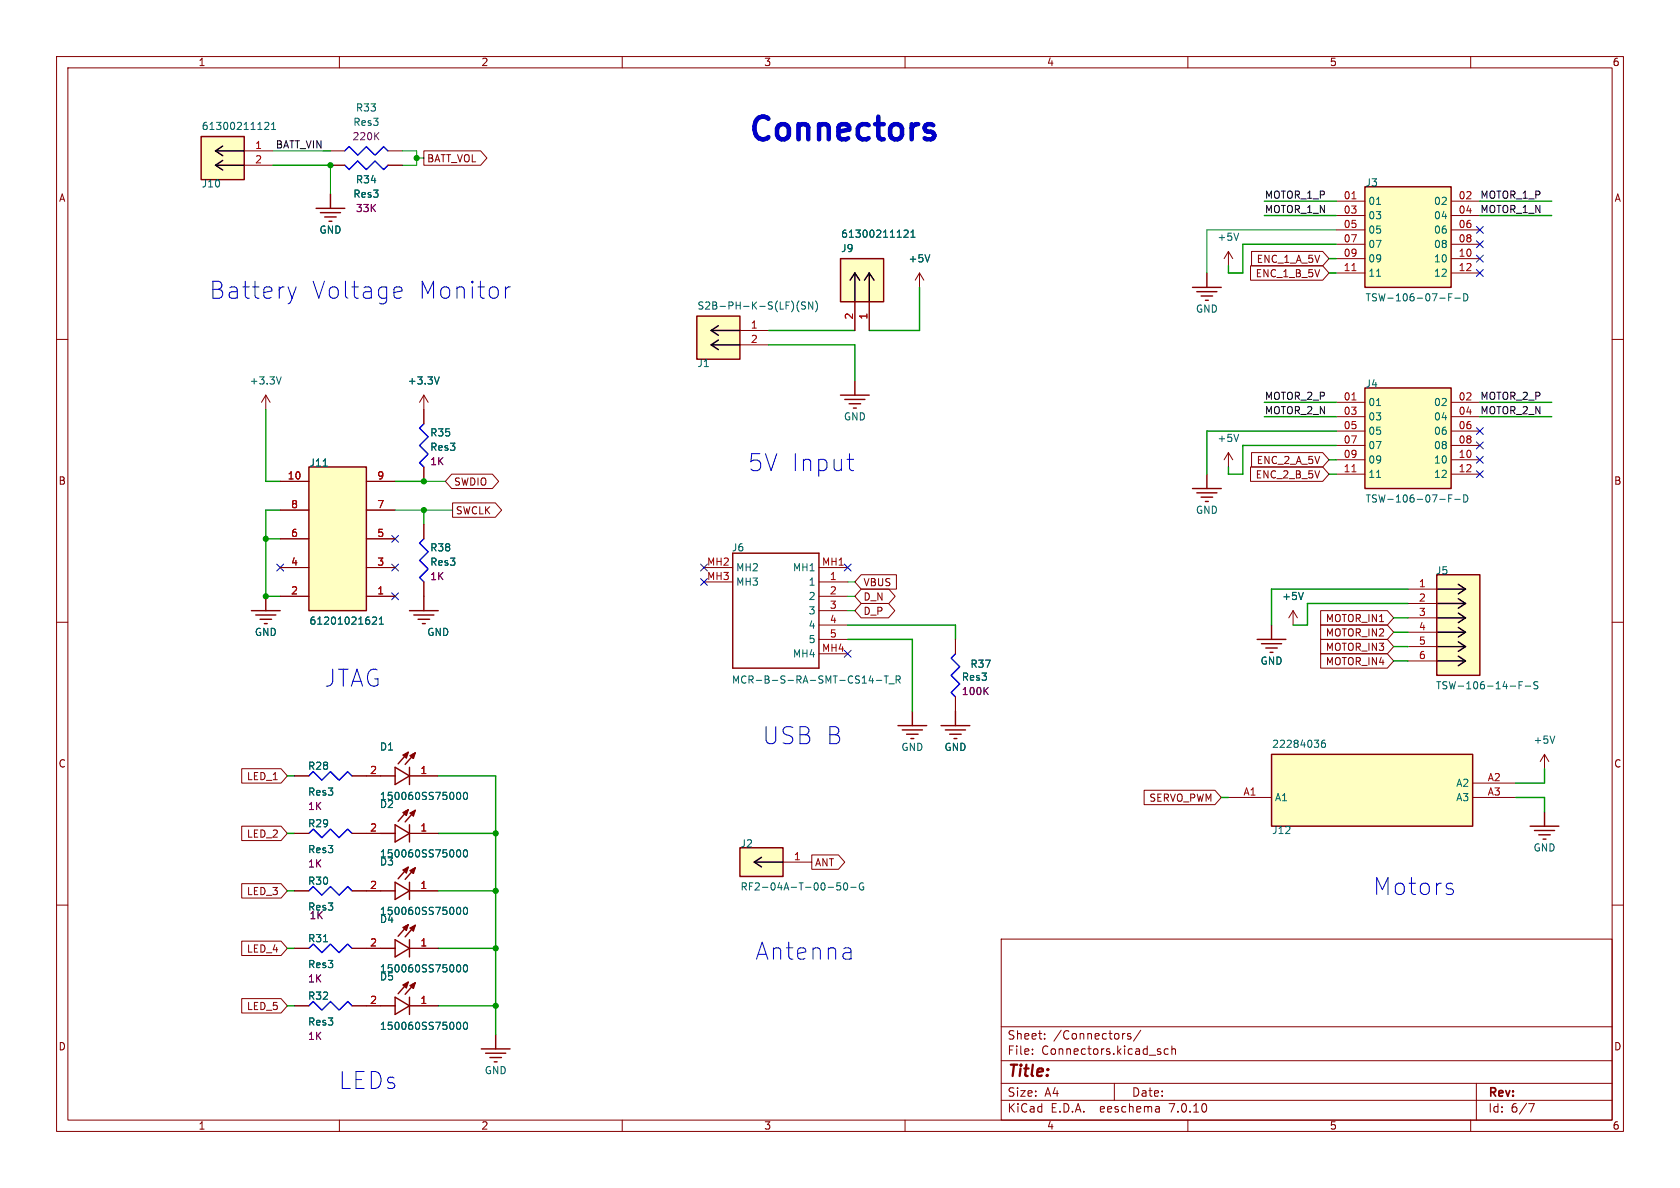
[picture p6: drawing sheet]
<svg xmlns="http://www.w3.org/2000/svg" width="297mm" height="210mm" viewBox="0 0 297 210" stroke-linecap="round" stroke-linejoin="round" font-family="sans-serif">
<g fill="none" stroke="#840000" stroke-width=".18">
<path d="M10 10h277v190h-277zM12 12h273v186h-273zM60 10v2M110 10v2M160 10v2M210 10v2M260 10v2M43.2 29.2h5.1M43.2 26.7h5.1M58.4 29.2h2.6M58.4 26.7h2.6M68.6 29.2h2.5"/>
<path d="M68.6 26.7h2.5M74.9 26.7h10.1l1.1 1.2-1.1 1.3h-10.1zM236.2 35.6h5.1M236.2 38.1h5.1M256.5 35.6h5.1M256.5 38.1h5.1M10 60h2M130.8 58.4h5.1M151.1 53.3v5.1M153.7 53.3v5.1M162.6 48.3l-.8 1.2M162.6 48.3v2.5"/>
<path d="M162.6 48.3l.7 1.2M217.2 44.5l-.8 1.2M217.2 44.5v2.5M217.2 44.5l.7 1.2M221.1 47h12.7l1.1 1.3-1.1 1.2h-12.7zM221.3 44.4h12.5l1.1 1.3-1.1 1.3h-12.5zM236.2 40.6h5.1M236.2 43.2h5.1M236.2 45.7h5.1M236.2 48.3h5.1M256.5 40.6h5.1M256.5 43.2h5.1"/>
<path d="M256.5 45.7h5.1M256.5 48.3h5.1M285 60h2M47 69.9l-.8 1.2M47 69.9v2.5M47 69.9l.8 1.2M74.9 69.9v5M74.9 69.9l-.7 1.2M74.9 69.9l.8 1.2M130.8 61h5.1M236.2 71.1h5.1M236.2 73.7h5.1"/>
<path d="M236.2 76.2h5.1M236.2 78.7h5.1M256.5 71.1h5.1M256.5 73.7h5.1M256.5 76.2h5.1M256.5 78.7h5.1M49.5 85.1h5.1M49.5 95.3h5.1M49.5 90.2h5.1M64.8 85.1h5M64.8 95.3h5M64.8 90.2h5"/>
<path d="M74.9 82.6v2.5M74.9 92.7v2.6M79.9 83.8h7.2l1.1 1.3-1.1 1.3h-7.2l-1.2-1.3zM80 88.9h7.6l1.1 1.3-1.1 1.2h-7.6zM217.2 80v2.6M217.2 80l-.8 1.3M217.2 80l.7 1.3M221.1 82.5h12.7l1.1 1.3-1.1 1.3h-12.7zM221.3 80h12.5l1.1 1.3-1.1 1.3h-12.5zM236.2 81.3h5.1M236.2 83.8h5.1M256.5 81.3h5.1"/>
<path d="M256.5 83.8h5.1M10 110h2M49.5 105.4h5.1M49.5 100.3h5.1M64.8 105.4h5M64.8 100.3h5M74.9 102.9v2.5M124.5 100.3h5M124.5 102.9h5M144.8 105.4h5.1M144.8 100.3h5.1M144.8 102.9h5.1"/>
<path d="M144.8 108h5.1M144.8 110.5h5.1M144.8 113h5.1M144.8 115.6h5.1M152.2 104.1h4.9l1.2 1.3-1.2 1.3h-4.9l-1.1-1.3zM152.2 106.7h4.9l1.1 1.3-1.1 1.2h-4.9l-1.1-1.2zM152.2 101.6h6.3v2.5h-6.3l-1.1-1.2zM168.9 113v2.6M228.6 108l-.8 1.2M228.6 108v2.5M228.6 108l.8 1.2M233.5 110.5h11.8l1.1 1.3-1.1 1.2h-11.8z"/>
<path d="M233.5 107.9h11.8l1.1 1.3-1.1 1.3h-11.8zM233.5 113h11.8l1.1 1.3-1.1 1.3h-11.8zM233.5 115.6h11.8l1.1 1.2-1.1 1.3h-11.8zM248.9 104.1h5.1M248.9 106.7h5.1M248.9 109.2h5.1M248.9 111.8h5.1M248.9 114.3h5.1M248.9 116.8h5.1M285 110h2M42.7 135.9h7l1.1 1.3-1.1 1.2h-7zM52.1 137.2h2.5"/>
<path d="M62.2 137.2h5.1M72.4 137.2h5.1M168.9 123.2v2.5M202.3 139.7h12.5l1.1 1.3-1.1 1.2h-12.5zM260.3 138.4h7.7M273 133.4l-.7 1.2M273 133.4v2.5M273 133.4l.8 1.2M10 160h2M42.7 146h7l1.1 1.3-1.1 1.3h-7zM42.7 156.2h7l1.1 1.3-1.1 1.3h-7zM52.1 157.5h2.5"/>
<path d="M52.1 147.3h2.5M62.2 157.5h5.1M62.2 147.3h5.1M72.4 157.5h5.1M72.4 147.3h5.1M138.4 152.4h5.1M143.5 151.1h4.7l1.1 1.3-1.1 1.3h-4.7zM217.2 141h7.6M260.3 141h7.7M285 160h2M42.7 166.4h7l1.1 1.2-1.1 1.3h-7zM42.7 176.5h7l1.1 1.3-1.1 1.3h-7z"/>
<path d="M52.1 167.6h2.5M52.1 177.8h2.5M62.2 167.6h5.1M62.2 177.8h5.1M72.4 167.6h5.1M72.4 177.8h5.1M177 166h108v32h-108zM60 198v2M110 198v2M160 198v2M177 194.5h108M177 191.5h108"/>
<path d="M177 187.5h108M177 181.5h108M182.5 186.3v.1M182.5 185.5v.1M184.7 183.6v.1M184.7 182.8v.1M197 191.5v3M198.7 182.7h.2M199.9 182.8l-.4-.1-.2 .2 .1 .2 .5 .2v.3h-.6M201.7 182.1l-1.3 2M204.9 195.7l.1 .9M205 196.5l-.2 .1"/>
<path d="M205 196h-.2M205.2 186v.3M206.5 185.5l-.4-.1-.3 .3v.4l.2 .2h.5M207.2 185.5l.2-.1 .3 .1 .1 .9M207.2 184.9v1.5M210 198v2M260 198v2M261 191.5v6.5M270.2 195.1h1l-.6 1.5"/>
</g>
<g fill="none" stroke="#840000" stroke-width=".25">
<path d="M35.6 24.1h7.6v7.7h-7.6zM55.9 36.8h5.1M56.6 37.6h3.6M57.4 38.4h2M58.2 39.1h.5M58.4 34.3v2.5M241.3 33h15.2v17.8h-15.2zM123.2 55.9h7.6v7.6h-7.6zM148.6 45.7h7.6v7.6h-7.6zM210.8 50.8h5.1M211.6 51.6h3.5M212.3 52.3h2.1"/>
<path d="M213.1 53.1h.5M213.4 48.3v2.5M148.6 69.9h5.1M149.4 70.6h3.5M150.1 71.4h2M150.9 72.1h.5M151.1 67.3v2.6M241.3 68.6h15.2v17.8h-15.2zM54.6 82.6h10.2v25.4h-10.2zM129.5 97.8h15.3v20.3h-15.3zM210.8 86.4h5.1M211.6 87.1h3.5"/>
<path d="M212.3 87.9h2.1M213.1 88.6h.5M213.4 83.8v2.6M44.4 108h5.1M45.2 108.7h3.6M46 109.5h2M46.7 110.2h.5M47 105.4v2.6M72.4 108h5.1M73.2 108.7h3.5M73.9 109.5h2M74.7 110.2h.5"/>
<path d="M74.9 105.4v2.6M222.2 113h5.1M223 113.8h3.6M223.8 114.6h2M224.5 115.3h.5M224.8 110.5v2.5M254 101.6h7.6v17.8h-7.6zM67.3 137.2h2.5M69.8 135.6l2.6 1.6-2.6 1.5zM71.7 133.4l-.3 .2M71.7 133.2h.2l-.1 .8M72.2 133l-.9 .5 .5 .5"/>
<path d="M72.2 133l-1.8 2M72.2 133l-.4 1M72.4 135.6v3.1M72.9 133.5l-.2 .2M73 133.3h.1v.8M73.4 133.1l-.9 .5 .6 .5M73.4 133.1l-1.8 2M73.4 133.1l-.3 1M158.7 128.3h5.1M159.5 129h3.6M160.3 129.8h2M161 130.6h.5"/>
<path d="M161.3 125.7v2.6M166.4 128.3h5M167.1 129h3.6M167.9 129.8h2M168.7 130.6h.5M168.9 125.7v2.6M224.8 133.4h35.5v12.7h-35.5zM67.3 147.3h2.5M67.3 157.5h2.5M69.8 145.8l2.6 1.5-2.6 1.5zM69.8 156l2.6 1.5-2.6 1.5zM71.7 143.6l-.3 .1"/>
<path d="M71.7 153.7l-.3 .2M71.7 143.4h.2l-.1 .7M71.7 153.5h.2l-.1 .8M72.2 143.2l-.9 .4 .5 .5M72.2 143.2l-1.8 2M72.2 143.2l-.4 .9M72.2 153.3l-.9 .5 .5 .5M72.2 153.3l-1.8 2M72.2 153.3l-.4 1M72.4 145.8v3M72.4 156v3M72.9 143.7l-.2 .1"/>
<path d="M72.9 153.8l-.2 .2M73 143.5h.1v.7M73 153.6h.1v.8M73.4 143.3l-.9 .4 .6 .5M73.4 143.3l-1.8 2M73.4 143.3l-.3 .9M73.4 153.4l-.9 .5 .6 .5M73.4 153.4l-1.8 2M73.4 153.4l-.3 1M130.8 149.9h7.6v5h-7.6zM270.5 146.1h5.1M271.3 146.8h3.5"/>
<path d="M272 147.6h2.1M272.8 148.3h.5M273 143.5v2.6M67.3 177.8h2.5M67.3 167.6h2.5M69.8 176.3l2.6 1.5-2.6 1.5zM69.8 166.1l2.6 1.5-2.6 1.6zM71.7 174l-.3 .2M71.7 163.9l-.3 .1M71.7 173.9h.2l-.1 .7M71.7 163.7h.2l-.1 .7M72.2 173.6l-.9 .5 .5 .5"/>
<path d="M72.2 173.6l-1.8 2.1M72.2 173.6l-.4 1M72.2 163.5l-.9 .5 .5 .4M72.2 163.5l-1.8 2M72.2 163.5l-.4 .9M72.4 166.1v3.1M72.4 176.3v3M72.9 174.1l-.2 .2M72.9 164l-.2 .1M73 174h.1v.7M73 163.8h.1v.7M73.4 173.7l-.9 .5 .6 .5"/>
<path d="M73.4 173.7l-1.8 2.1M73.4 173.7l-.3 1M73.4 163.6l-.9 .5 .6 .4M73.4 163.6l-1.8 2M73.4 163.6l-.3 .9M85.1 185.4h5.1M85.9 186.2h3.5M86.6 186.9h2M87.4 187.7h.5M87.6 182.9v2.5"/>
</g>
<g fill="#ffffc2" stroke="#ffffc2" stroke-width=".18">
<path d="M123.2 55.9h7.6v7.6h-7.6z"/>
<path d="M54.6 82.6h10.2v25.4h-10.2z"/>
<path d="M35.6 24.1h7.6v7.7h-7.6z"/>
<path d="M241.3 68.6h15.2v17.8h-15.2z"/>
<path d="M130.8 149.9h7.6v5h-7.6z"/>
<path d="M254 101.6h7.6v17.8h-7.6z"/>
<path d="M148.6 45.7h7.6v7.6h-7.6z"/>
<path d="M224.8 133.4h35.5v12.7h-35.5z"/>
<path d="M241.3 33h15.2v17.8h-15.2z"/>
</g>
<g fill="none" stroke="#000" stroke-width=".25">
<path d="M38.1 26.7l1.3 .8M38.1 26.7h5.1M38.1 29.2l1.3 .9M38.1 29.2h5.1M39.4 25.8l-1.3 .9M39.4 28.4l-1.3 .8M125.7 58.4l1.3 .9M125.7 58.4h5.1M127 57.6l-1.3 .8M151.1 48.3l-.8 1.2M151.1 48.3v5M151.1 48.3l.9 1.2"/>
<path d="M153.7 48.3l-.9 1.2M153.7 48.3v5M153.7 48.3l.8 1.2M125.7 61l1.3 .8M125.7 61h5.1M127 60.1l-1.3 .9M254 116.8h5.1M254 114.3h5.1M254 111.8h5.1M254 109.2h5.1M254 106.7h5.1M254 104.1h5.1"/>
<path d="M257.8 116l1.3 .8M257.8 113.5l1.3 .8M257.8 110.9l1.3 .9M257.8 108.4l1.3 .8M257.8 105.8l1.3 .9M257.8 103.3l1.3 .8M259.1 116.8l-1.3 .9M259.1 114.3l-1.3 .8M259.1 111.8l-1.3 .8M259.1 109.2l-1.3 .9M259.1 106.7l-1.3 .8M259.1 104.1l-1.3 .9"/>
<path d="M133.3 152.4l1.3 .8M133.3 152.4h5.1M134.6 151.6l-1.3 .8"/>
</g>
<g fill="none" stroke="#006464" stroke-width=".18">
<path d="M46.8 21.7l.5-.1 .2 .4-.8 .9h.8M48 22.9h.7M48 22l.4-.4v1.3M243.4 36.1h.7M141.3 53.2a1.46 1.46 0 0 0 0 1.9M142.4 53.4h-.5l-.2 .2 .1 .3 .6 .3v.3l-.2 .1h-.5M143.7 53.4v1.2l-.7-1.2v1.2M144.2 53.2a1.46 1.46 0 0 1 0 1.9M159.8 40.8l.5-.1 .3 .3-.8 .9h.8M161 41.9h.8M161 41l.4-.3v1.2M164.4 45l-.4 1.3"/>
<path d="M219 41.2l-.4 1.3M243.4 48.8h.7M254.5 52.7h1M256.1 52.5h.4M256.7 51.9h-.6v1.3M257.2 52.7h1M258.8 51.9a.64 .64 0 0 1 .7 .7 .64 .64 0 0 1-.7 .6zM49.7 66.6l-.4 1.3M77.7 66.6l-.5 1.3M219 76.8l-.4 1.2M243.4 71.7h.7M57.1 82.4h.8"/>
<path d="M243.4 84.4h.7M254.5 88.3h1M256.1 88.1h.4M256.7 87.5h-.6v1.3M257.2 88.3h1M258.8 87.5a.64 .64 0 0 1 .7 .6 .64 .64 0 0 1-.7 .7zM65.8 109.2l.5-.1 .3 .3-.8 .9h.8M67.1 110.3h.7M67.1 109.4l.3-.3v1.2M154 119.4l-.4 .9h.8M154.3 119.9v.9M156.3 119.5h.7"/>
<path d="M156.7 119.5v1.3M230.4 104.7l-.4 1.3M154.9 120.3h1M157.2 120.9h.9M158.4 120.2l.6-.1 .2-.2-.1-.3-.7-.1v1.3M158.7 120.2l.5 .6M234.2 130.8l-.3 .1a.86 .86 0 0 0 0 1.2l.4-.1v-.4l-.2-.3h-.2l-.3 .3M267 121.3h.9M268.6 121.1h.4M269.2 120.5h-.6v1.3M269.6 121.3h1M271.9 120.6l-.5-.1-.2 .1v.4l.6 .2 .1 .3-.3 .3-.4-.1"/>
<path d="M274.9 130.1l-.5 1.3M80.8 140.3l.2-.2a.68 .68 0 0 1 .5 .6 .68 .68 0 0 1-.5 .6l-.2-.2M80.8 150.5l.2-.3a.68 .68 0 0 1 .5 .7 .68 .68 0 0 1-.5 .6l-.2-.2M82.1 140.1h.1a.68 .68 0 0 1 .5 .6 .68 .68 0 0 1-.5 .6 .84 .84 0 0 1-.1-1.2zM82.1 150.3l.1-.1a.68 .68 0 0 1 .5 .7 .68 .68 0 0 1-.5 .6 .84 .84 0 0 1-.1-1.2zM146.4 156.9h1M148.6 156.1h-.6l-.1 .6 .2-.2 .4 .1 .1 .2v.4l-.2 .1-.5-.1M149.2 156.2l.2-.1a.68 .68 0 0 1 .5 .6 .68 .68 0 0 1-.5 .6l-.2-.1-.1-.3zM150.4 156.9h1M152.6 156.1a.59 .59 0 0 0-.7 .6 .59 .59 0 0 0 .7 .6l.1-.5h-.2M57.2 166.5h.7M80.8 160.6l.2-.2a.68 .68 0 0 1 .5 .6 .68 .68 0 0 1-.5 .7l-.2-.3"/>
<path d="M80.8 170.8l.2-.3a.68 .68 0 0 1 .5 .7 .68 .68 0 0 1-.5 .6l-.2-.2M82.1 160.4h.1a.68 .68 0 0 1 .5 .6 .68 .68 0 0 1-.5 .7 .84 .84 0 0 1-.1-1.3zM82.1 170.6l.1-.1a.68 .68 0 0 1 .5 .7 .68 .68 0 0 1-.5 .6 .84 .84 0 0 1-.1-1.2zM80.8 180.9l.2-.2a.68 .68 0 0 1 .5 .6 .68 .68 0 0 1-.5 .7l-.2-.3M82.1 180.8l.1-.1a.68 .68 0 0 1 .5 .6 .68 .68 0 0 1-.5 .7 .84 .84 0 0 1-.1-1.2z"/>
</g>
<path d="M61 29.2l.7 .8 1.5-1.6 1.6 1.6 1.5-1.6 1.5 1.6 .8-.8M61 26.7l.7-.8 1.5 1.5 1.6-1.5 1.5 1.5 1.5-1.5 .8 .8M74.9 74.9l-.7 .8 1.5 1.5-1.5 1.5 1.5 1.6-1.5 1.5 .7 .8M74.9 95.3l-.7 .7 1.5 1.5-1.5 1.6 1.5 1.5-1.5 1.5 .7 .8M168.9 115.6l-.8 .7 1.6 1.6-1.6 1.5 1.6 1.5-1.6 1.5 .8 .8M54.6 137.2l.8-.8 1.5 1.5 1.5-1.5 1.5 1.5 1.6-1.5 .7 .8M54.6 157.5l.8-.8 1.5 1.5 1.5-1.5 1.5 1.5 1.6-1.5 .7 .8M54.6 147.3l.8-.7 1.5 1.5 1.5-1.5 1.5 1.5 1.6-1.5 .7 .7M54.6 167.6l.8-.7 1.5 1.5 1.5-1.5 1.5 1.5 1.6-1.5 .7 .7M54.6 177.8l.8-.8 1.5 1.6 1.5-1.6 1.5 1.6 1.6-1.6 .7 .8" fill="none" stroke="#00f" stroke-width=".25"/>
<path d="M239 35.1h.7M239 47.8h.7M239 70.7h.7M239 83.4h.7" fill="none" stroke="#a90000" stroke-width=".18"/>
<path d="M66.4 24l.6 .7M67 23.4l-.7 .8M174.1 122.1l.6 .7M174.7 121.5l-.7 .7" fill="none" stroke="#840084" stroke-width=".18"/>
<g fill="none" stroke="#0000c2" stroke-width=".18">
<path d="M50.9 50.7l.7 2M51.6 52.7l-.2 .7M52.4 50.7l-.8 2M70.1 50.7h.5l.3 .2 .2 .5-1.5 .3M70.9 52.6l-.3 .1h-.5M89.4 50.7v2M90.2 50.7a.77 .77 0 0 0-.8 .6M149.8 81.2h1.1M150.2 82.8l.1 .3 .6 .1M256.5 157.1l.3 .2 .2 .3-.2 .4-.3 .1M256.5 156.1l.3 .2M150 167.6l.3 .1 .2 .3v1.6"/>
<path d="M150.5 169.4l-.3 .2M150.5 168.3l-.3 .1"/>
</g>
<path d="M164.6 23.3l.4 .2 .2 .4-.2 .5-.4 .2M164.6 22l.4 .1" fill="none" stroke="#0000c2" stroke-width=".8"/>
<g fill="none" stroke="#009600" stroke-width=".25">
<path d="M48.3 29.2h10.1M57.1 26.7h1.3M223.5 35.6h12.7M223.5 38.1h12.7M261.6 35.6h12.7M261.6 38.1h12.7M135.9 58.4h15.2M162.6 50.8v7.6h-8.9M234.9 45.7h1.3M234.9 48.3h1.3M236.2 43.2h-16.5v5.1h-2.5v-1.3M47 72.4v12.7h2.5"/>
<path d="M135.9 61h15.2v6.3M223.5 71.1h12.7M223.5 73.7h12.7M236.2 76.2h-22.8v7.6M236.2 78.7h-16.5v5.1h-2.5v-1.2M261.6 71.1h12.7M261.6 73.7h12.7M47 95.3h2.5M49.5 90.2h-2.5v15.2h2.5M69.8 85.1h5.1M74.9 90.2v2.5M234.9 81.3h1.3"/>
<path d="M234.9 83.8h1.3M149.9 110.5h19v2.5M149.9 113h11.4v12.7M246.4 111.8h2.5M246.4 109.2h2.5M246.4 114.3h2.5M246.4 116.8h2.5M248.9 106.7h-17.8v3.8h-2.5M248.9 104.1h-24.1v6.4M50.8 137.2h1.3M77.5 137.2h10.1v45.7M273 135.9v2.5h-5"/>
<path d="M50.8 157.5h1.3M50.8 147.3h1.3M77.5 157.5h10.1M77.5 147.3h10.1M215.9 141h1.3M268 141h5v2.5M50.8 177.8h1.3M50.8 167.6h1.3M77.5 177.8h10.1M77.5 167.6h10.1"/>
</g>
<path d="M48.3 26.7h8.8M58.4 29.2v5.1M71.1 26.7h2.6v2.5h-2.6M73.7 27.9h1.2M236.2 40.6h-22.8v7.7M69.8 90.2h10.2M74.9 85.1h3.8M149.9 102.9h1.2M149.9 105.4h1.2M149.9 108h1.2" fill="none" stroke="#009600" stroke-width=".18"/>
<g fill="none" stroke="#000084" stroke-width=".18">
<path d="M261 42.6l1.2 1.2M261 47.7l1.2 1.2M261 45.1l1.2 1.2M261 40l1.2 1.2M262.2 42.6l-1.2 1.2M262.2 47.7l-1.2 1.2M262.2 45.1l-1.2 1.2M262.2 40l-1.2 1.2M261 78.1l1.2 1.2M261 75.6l1.2 1.2M262.2 78.1l-1.2 1.2M262.2 75.6l-1.2 1.2"/>
<path d="M48.9 99.7l1.2 1.2M50.1 99.7l-1.2 1.2M69.2 94.6l1.3 1.3M69.2 99.7l1.3 1.2M70.5 94.6l-1.3 1.3M70.5 99.7l-1.3 1.2M123.9 99.7l1.2 1.2M125.1 99.7l-1.2 1.2M149.3 99.7l1.2 1.2M150.5 99.7l-1.2 1.2M261 83.2l1.2 1.2M261 80.7l1.2 1.2"/>
<path d="M262.2 83.2l-1.2 1.2M262.2 80.7l-1.2 1.2M69.2 104.8l1.3 1.2M70.5 104.8l-1.3 1.2M123.9 102.3l1.2 1.2M125.1 102.3l-1.2 1.2M149.3 115l1.2 1.2M150.5 115l-1.2 1.2"/>
</g>
<g fill="#009600" stroke="#009600" stroke-width=".18">
<circle cx="47" cy="105.4" r=".46"/>
<circle cx="47" cy="95.3" r=".46"/>
<circle cx="74.9" cy="90.2" r=".46"/>
<circle cx="74.9" cy="85.1" r=".46"/>
<circle cx="73.7" cy="27.9" r=".46"/>
<circle cx="58.4" cy="29.2" r=".46"/>
<circle cx="87.6" cy="147.3" r=".46"/>
<circle cx="87.6" cy="167.6" r=".46"/>
<circle cx="87.6" cy="157.5" r=".46"/>
<circle cx="87.6" cy="177.8" r=".46"/>
</g>
<text font-size="5.6" fill="#0000c2" x="132.1" y="25.2">Connectors</text>
<g font-size="4.2" fill="#0000c2">
<text x="36.8" y="53.1">Battery</text>
<text x="54.8" y="53.1">Voltage</text>
<text x="73.5" y="53.1">Monitor</text>
<text x="132.1" y="83.6">5V Input</text>
<text x="57.1" y="121.7">JTAG</text>
<text x="134.6" y="131.8">USB B</text>
<text x="242.6" y="158.5">Motors</text>
<text x="133.3" y="169.9">Antenna</text>
<text x="59.7" y="192.8">LEDs</text>
</g>
<text font-size="2.8" fill="#840000" x="178" y="190.9">Title:</text>
<g font-size="2.1" fill="#840000">
<text x="178" y="184">Sheet:</text>
<text x="186.2" y="184">/Connectors/</text>
<text x="178" y="186.7">File:</text>
<text x="184.1" y="186.7">Connectors.kicad_sch</text>
<text x="178" y="196.9">KiCad</text>
<text x="178" y="194.1">Size:</text>
<text x="184.7" y="194.1">A4</text>
<text x="185.7" y="196.9">E.D.A.</text>
<text x="194.6" y="196.9">eeschema</text>
<text x="200" y="194.1">Date:</text>
<text x="207" y="196.9">7.0.10</text>
<text x="263" y="194.3">Rev:</text>
<text x="263" y="196.9">Id:</text>
<text x="267.1" y="196.9">6/7</text>
</g>
<g font-size="1.8" fill="#840000">
<text x="35" y="11.9">1</text>
<text x="85" y="11.9">2</text>
<text x="135" y="11.9">3</text>
<text x="185" y="11.9">4</text>
<text x="235" y="11.9">5</text>
<text x="285" y="11.9">6</text>
<text x="75.4" y="28.9">BATT_VOL</text>
<text x="10.3" y="35.9">A</text>
<text x="285.3" y="35.9">A</text>
<text x="222.1" y="46.7">ENC_1_A_5V</text>
<text x="221.9" y="49.2">ENC_1_B_5V</text>
<text x="222.1" y="82.2">ENC_2_A_5V</text>
<text x="10.3" y="85.9">B</text>
<text x="80.2" y="86">SWDIO</text>
<text x="221.9" y="84.8">ENC_2_B_5V</text>
<text x="285.3" y="85.9">B</text>
<text x="80.5" y="91.1">SWCLK</text>
<text x="152.6" y="106.4">D_N</text>
<text x="152.6" y="103.8">VBUS</text>
<text x="152.6" y="108.9">D_P</text>
<text x="234.3" y="112.7">MOTOR_IN2</text>
<text x="234.3" y="110.2">MOTOR_IN1</text>
<text x="234.3" y="115.3">MOTOR_IN3</text>
<text x="234.3" y="117.8">MOTOR_IN4</text>
<text x="10.3" y="135.9">C</text>
<text x="285.3" y="135.9">C</text>
<text x="43.5" y="138.1">LED_1</text>
<text x="203.1" y="141.9">SERVO_PWM</text>
<text x="43.5" y="148.3">LED_2</text>
<text x="144" y="153.4">ANT</text>
<text x="43.5" y="158.4">LED_3</text>
<text x="43.5" y="168.6">LED_4</text>
<text x="43.5" y="178.8">LED_5</text>
<text x="10.3" y="185.9">D</text>
<text x="285.3" y="185.9">D</text>
<text x="35" y="199.9">1</text>
<text x="85" y="199.9">2</text>
<text x="135" y="199.9">3</text>
<text x="185" y="199.9">4</text>
<text x="235" y="199.9">5</text>
<text x="285" y="199.9">6</text>
</g>
<g font-size="1.8" fill="#006464">
<text x="35.6" y="23.2">61300211121</text>
<text x="62.4" y="22.5">Res3</text>
<text x="62.8" y="19.9">R33</text>
<text x="35.6" y="33.3">J10</text>
<text x="62.4" y="35.2">Res3</text>
<text x="62.8" y="32.6">R34</text>
<text x="241.3" y="33.2">J3</text>
<text x="56.4" y="41.5">GND</text>
<text x="241.8" y="36.4">01</text>
<text x="241.8" y="39">03</text>
<text x="241.8" y="41.5">05</text>
<text x="253.4" y="36.4">02</text>
<text x="253.4" y="39">04</text>
<text x="253.4" y="41.5">06</text>
<text x="148.6" y="44.8">J9</text>
<text x="148.6" y="42.2">61300211121</text>
<text x="160.5" y="46.6">+5V</text>
<text x="215.1" y="42.8">+5V</text>
<text x="241.8" y="44">07</text>
<text x="241.8" y="46.6">09</text>
<text x="253.4" y="44">08</text>
<text x="253.4" y="46.6">10</text>
<text x="241.3" y="53.5">TSW-106-07-F-D</text>
<text x="241.8" y="49.1">11</text>
<text x="253.4" y="49.1">12</text>
<text x="123.2" y="54.9">S2B-PH-K-S(LF)(SN)</text>
<text x="211.3" y="55.5">GND</text>
<text x="123.2" y="65.1">J1</text>
<text x="44" y="68.2">+3.3V</text>
<text x="72" y="68.2">+3.3V</text>
<text x="241.3" y="68.7">J4</text>
<text x="241.8" y="72">01</text>
<text x="253.4" y="72">02</text>
<text x="76" y="77.4">R35</text>
<text x="149.1" y="74.5">GND</text>
<text x="241.8" y="74.5">03</text>
<text x="241.8" y="77.1">05</text>
<text x="253.4" y="74.5">04</text>
<text x="253.4" y="77.1">06</text>
<text x="54.6" y="82.7">J11</text>
<text x="76" y="79.9">Res3</text>
<text x="215.1" y="78.3">+5V</text>
<text x="241.8" y="79.6">07</text>
<text x="241.8" y="82.1">09</text>
<text x="253.4" y="79.6">08</text>
<text x="253.4" y="82.1">10</text>
<text x="241.3" y="89">TSW-106-07-F-D</text>
<text x="241.8" y="84.7">11</text>
<text x="253.4" y="84.7">12</text>
<text x="211.3" y="91">GND</text>
<text x="76" y="97.7">R38</text>
<text x="76" y="100.2">Res3</text>
<text x="129.3" y="97.7">J6</text>
<text x="130" y="101.2">MH2</text>
<text x="140.1" y="101.2">MH1</text>
<text x="253.8" y="101.7">J5</text>
<text x="130" y="103.7">MH3</text>
<text x="142.9" y="103.7">1</text>
<text x="142.9" y="106.3">2</text>
<text x="226.6" y="106.3">+5V</text>
<text x="45" y="112.6">GND</text>
<text x="54.6" y="110.6">61201021621</text>
<text x="75.4" y="112.6">GND</text>
<text x="142.9" y="108.8">3</text>
<text x="142.9" y="111.4">4</text>
<text x="142.9" y="113.9">5</text>
<text x="140.1" y="116.4">MH4</text>
<text x="171.5" y="118.2">R37</text>
<text x="222.8" y="117.7">GND</text>
<text x="129.3" y="121">MCR-B-S-RA-SMT-CS14-T_R</text>
<text x="169.9" y="120.5">Res3</text>
<text x="253.8" y="122.1">TSW-106-14-F-S</text>
<text x="271" y="131.7">+5V</text>
<text x="54.4" y="136.3">R28</text>
<text x="67.1" y="132.9">D1</text>
<text x="159.3" y="132.9">GND</text>
<text x="166.9" y="132.9">GND</text>
<text x="224.8" y="132.4">22284036</text>
<text x="54.4" y="140.9">Res3</text>
<text x="67.1" y="141.6">150060SS75000</text>
<text x="67.1" y="143">D2</text>
<text x="225.3" y="141.8">A1</text>
<text x="257.3" y="139.3">A2</text>
<text x="257.3" y="141.8">A3</text>
<text x="54.4" y="146.4">R29</text>
<text x="130.8" y="150">J2</text>
<text x="224.8" y="147.6">J12</text>
<text x="54.4" y="151">Res3</text>
<text x="67.1" y="151.8">150060SS75000</text>
<text x="67.1" y="153.2">D3</text>
<text x="271" y="150.7">GND</text>
<text x="54.4" y="156.6">R30</text>
<text x="54.4" y="161.2">Res3</text>
<text x="67.1" y="161.9">150060SS75000</text>
<text x="130.8" y="157.6">RF2-04A-T-00-50-G</text>
<text x="54.4" y="166.8">R31</text>
<text x="67.1" y="163.4">D4</text>
<text x="54.4" y="171.3">Res3</text>
<text x="67.1" y="173.5">D5</text>
<text x="67.1" y="172.1">150060SS75000</text>
<text x="54.4" y="176.9">R32</text>
<text x="54.4" y="181.5">Res3</text>
<text x="67.1" y="182.3">150060SS75000</text>
<text x="85.6" y="190.1">GND</text>
</g>
<g font-size="1.8" fill="#a90000">
<text x="45" y="26.4">1</text>
<text x="45" y="29">2</text>
<text x="237.4" y="35.3">01</text>
<text x="257.8" y="35.3">02</text>
<text x="237.4" y="37.8">03</text>
<text x="237.4" y="40.4">05</text>
<text x="257.8" y="37.8">04</text>
<text x="257.8" y="40.4">06</text>
<text x="237.4" y="42.9">07</text>
<text x="237.4" y="45.5">09</text>
<text x="257.8" y="42.9">08</text>
<text x="257.8" y="45.5">10</text>
<text x="237.4" y="48">11</text>
<text x="257.8" y="48">12</text>
<text x="132.6" y="58.2">1</text>
<text x="150.9" y="56.6" transform="rotate(-90 150.9 56.6)">2</text>
<text x="153.4" y="56.6" transform="rotate(-90 153.4 56.6)">1</text>
<text x="132.6" y="60.7">2</text>
<text x="237.4" y="70.9">01</text>
<text x="257.8" y="70.9">02</text>
<text x="237.4" y="73.4">03</text>
<text x="237.4" y="75.9">05</text>
<text x="257.8" y="73.4">04</text>
<text x="257.8" y="75.9">06</text>
<text x="237.4" y="78.5">07</text>
<text x="237.4" y="81">09</text>
<text x="237.4" y="83.6">11</text>
<text x="257.8" y="78.5">08</text>
<text x="257.8" y="81">10</text>
<text x="257.8" y="83.6">12</text>
<text x="50.8" y="84.8">10</text>
<text x="51.4" y="89.9">8</text>
<text x="66.6" y="89.9">7</text>
<text x="66.6" y="84.8">9</text>
<text x="51.4" y="95">6</text>
<text x="66.6" y="95">5</text>
<text x="51.4" y="100.1">4</text>
<text x="66.6" y="100.1">3</text>
<text x="124.9" y="100.1">MH2</text>
<text x="145.2" y="100.1">MH1</text>
<text x="51.4" y="105.2">2</text>
<text x="66.6" y="105.2">1</text>
<text x="124.9" y="102.6">MH3</text>
<text x="146.6" y="102.6">1</text>
<text x="146.6" y="105.2">2</text>
<text x="146.6" y="107.7">3</text>
<text x="250.8" y="103.9">1</text>
<text x="250.8" y="106.4">2</text>
<text x="146.6" y="110.2">4</text>
<text x="146.6" y="112.8">5</text>
<text x="250.8" y="109">3</text>
<text x="250.8" y="111.5">4</text>
<text x="145.2" y="115.3">MH4</text>
<text x="250.8" y="114">5</text>
<text x="250.8" y="116.6">6</text>
<text x="65.3" y="136.9">2</text>
<text x="74.2" y="136.9">1</text>
<text x="219.7" y="140.7">A1</text>
<text x="262.9" y="138.2">A2</text>
<text x="262.9" y="140.7">A3</text>
<text x="65.3" y="147.1">2</text>
<text x="74.2" y="147.1">1</text>
<text x="140.3" y="152.1">1</text>
<text x="65.3" y="157.2">2</text>
<text x="74.2" y="157.2">1</text>
<text x="65.3" y="167.4">2</text>
<text x="74.2" y="167.4">1</text>
<text x="65.3" y="177.5">2</text>
<text x="74.2" y="177.5">1</text>
</g>
<g font-size="1.8" fill="#0f0f0f">
<text x="48.7" y="26.3">BATT_VIN</text>
<text x="223.5" y="35.2">MOTOR_1_P</text>
<text x="261.6" y="35.2">MOTOR_1_P</text>
<text x="223.5" y="37.8">MOTOR_1_N</text>
<text x="261.6" y="37.8">MOTOR_1_N</text>
<text x="223.5" y="70.8">MOTOR_2_P</text>
<text x="261.6" y="70.8">MOTOR_2_P</text>
<text x="223.5" y="73.3">MOTOR_2_N</text>
<text x="261.6" y="73.3">MOTOR_2_N</text>
</g>
<g font-size="1.8" fill="#840084">
<text x="62.2" y="25">220K</text>
<text x="62.8" y="37.7">33K</text>
<text x="76" y="82.4">1K</text>
<text x="76" y="102.8">1K</text>
<text x="169.9" y="123.1">100K</text>
<text x="54.4" y="143.4">1K</text>
<text x="54.4" y="153.6">1K</text>
<text x="54.6" y="162.7">1K</text>
<text x="54.4" y="173.9">1K</text>
<text x="54.4" y="184">1K</text>
</g>
</svg>
